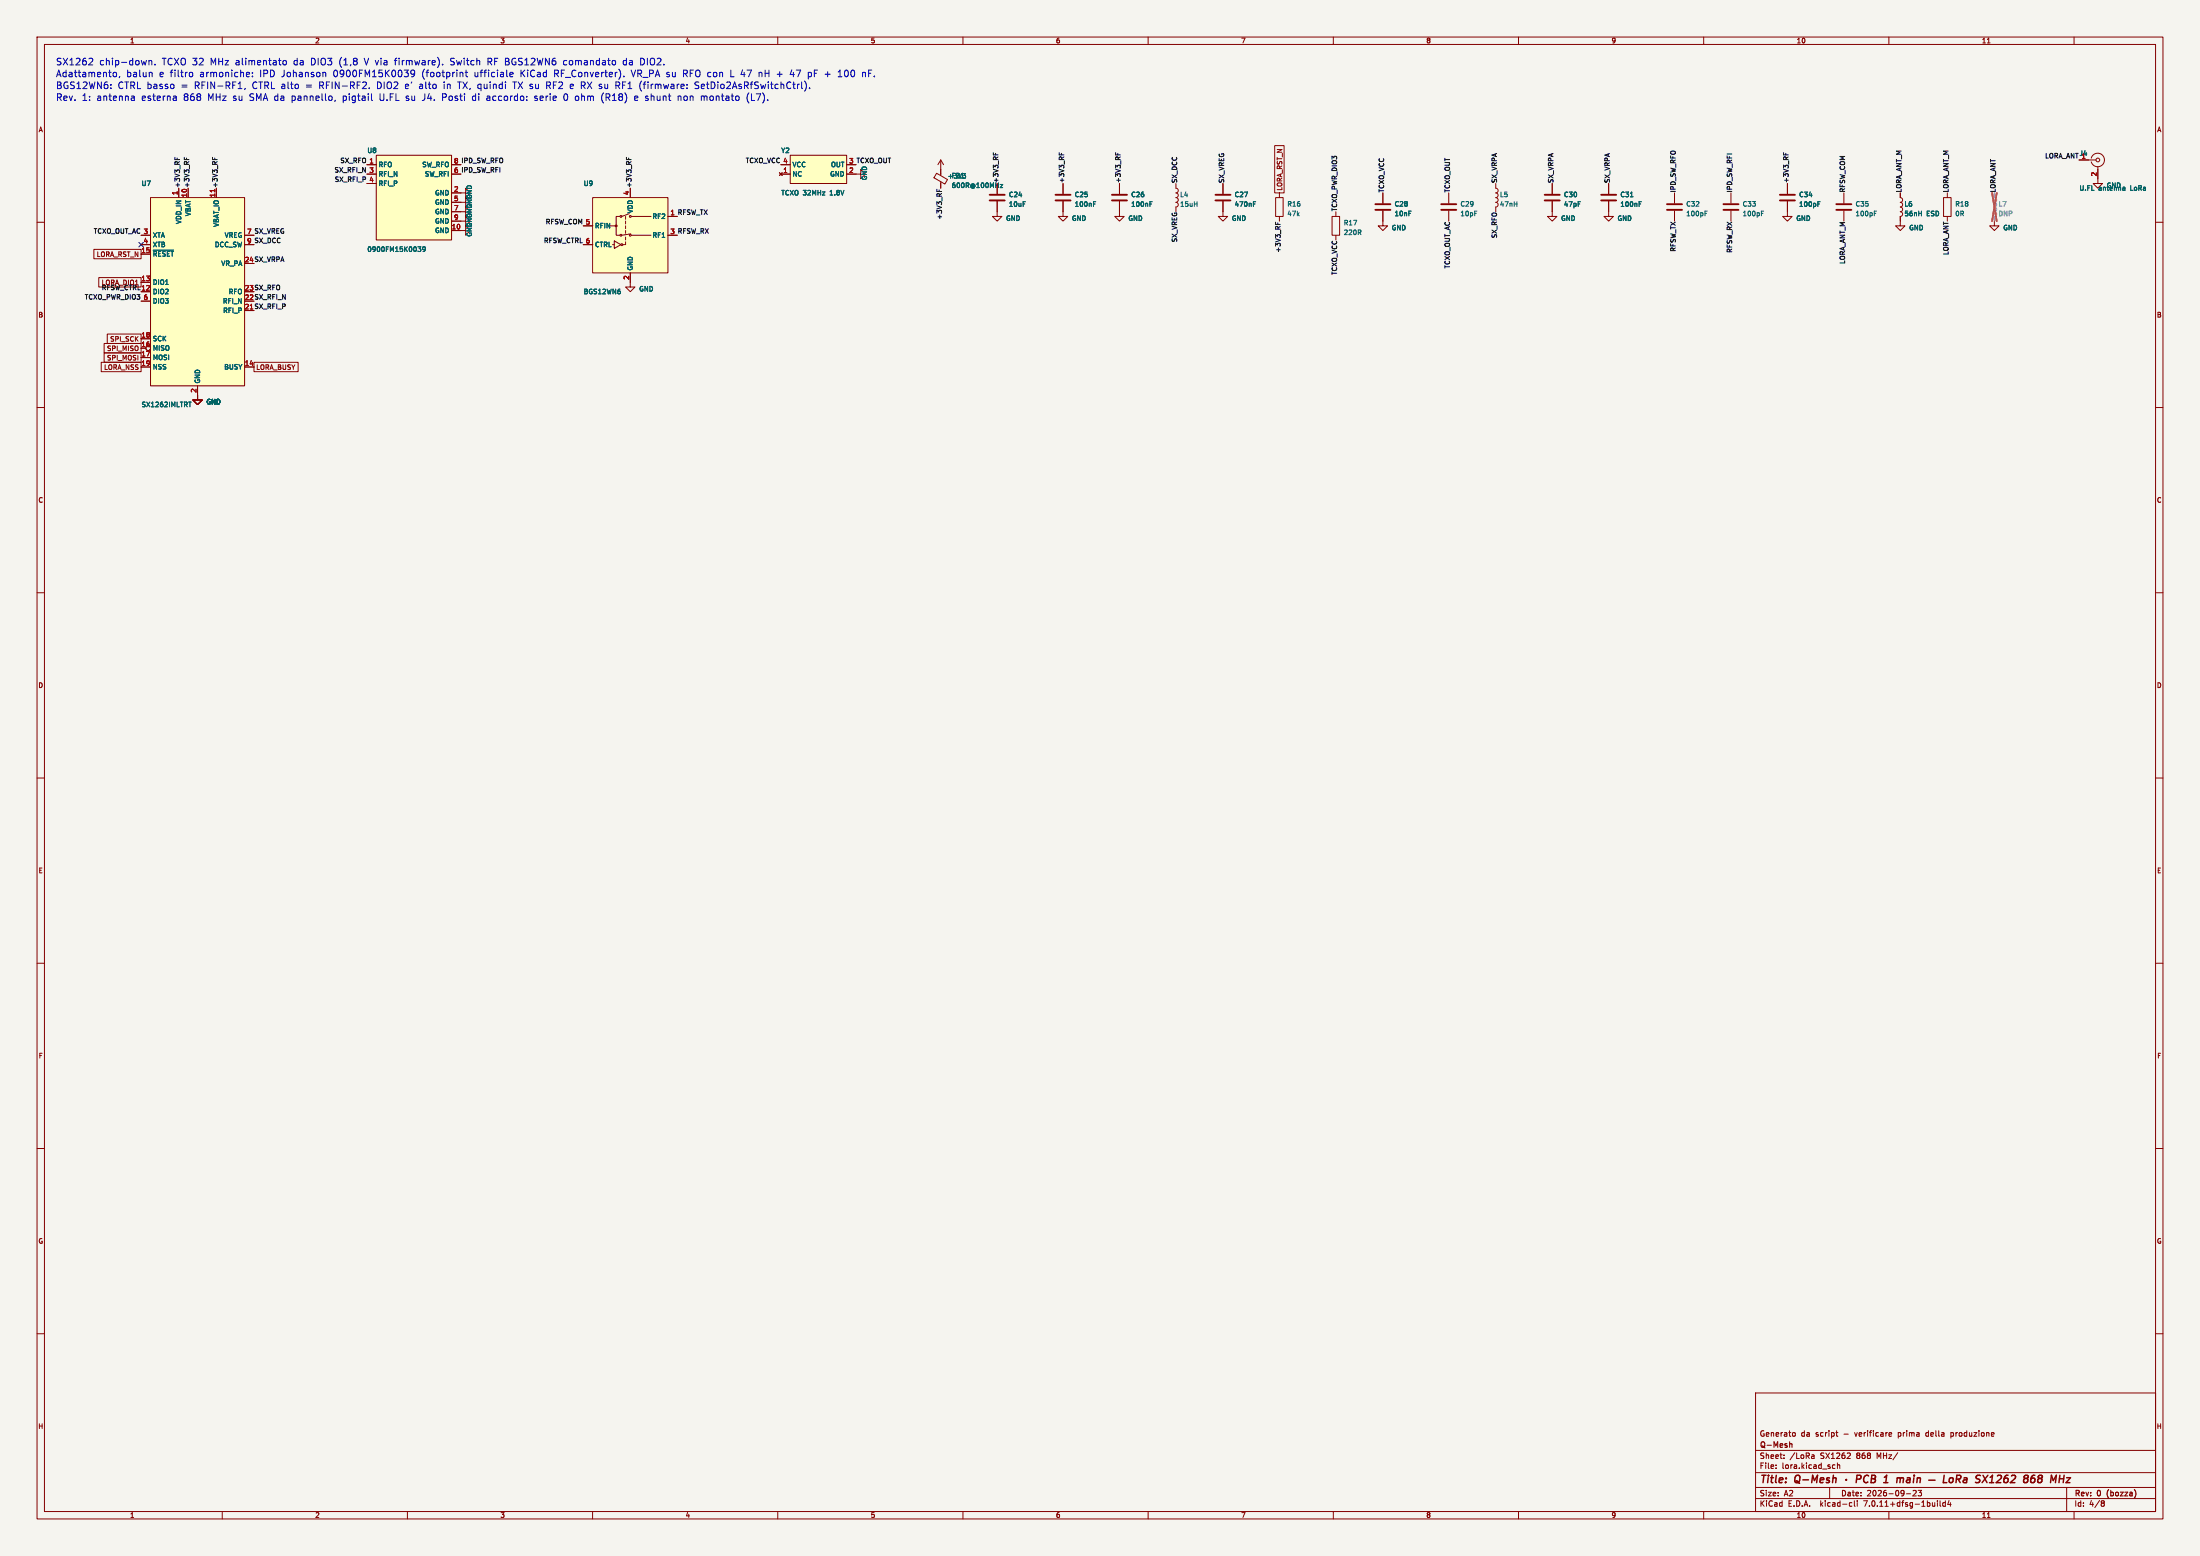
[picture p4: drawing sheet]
<svg xmlns="http://www.w3.org/2000/svg" width="594mm" height="420mm" viewBox="0 0 594 420" stroke-linecap="round" stroke-linejoin="round" font-family="sans-serif">
<path d="M0 0h594v420h-594z" fill="#f5f4ef" stroke="#f5f4ef" stroke-width=".27"/>
<g fill="none" stroke="#840000" stroke-width=".27">
<path d="M10 10h574v400h-574zM12 12h570v396h-570zM60 10v2M110 10v2M160 10v2M210 10v2M260 10v2M310 10v2M360 10v2M410 10v2M460 10v2M510 10v2"/>
<path d="M536.6 11.6h.7M560 10v2M344.2 39.3h2.5v12.8h-2.5zM10 60h2M40.6 53.3h25.4v50.8h-25.4zM48.3 50.8v2.5M50.8 50.8v2.5M58.4 50.8v2.5M99.1 44.5h2.5M99.1 47h2.5M99.1 49.5h2.5M101.6 41.9h20.3v22.9h-20.3z"/>
<path d="M121.9 59.7h3.8v-1.3l1.3 1.3-1.3 1.3v-1.3M121.9 52.1h3.8v-1.3l1.3 1.3-1.3 1.2v-1.2M121.9 57.2h3.8v-1.3l1.3 1.3-1.3 1.2v-1.2M121.9 54.6h3.8v-1.3l1.3 1.3-1.3 1.3v-1.3M121.9 44.5h2.6M121.9 47h2.6M160 53.3h20.3v20.4h-20.3zM167.4 58.4h-1v5.1h1M168.9 58.4v.8M168.9 59.7v.8M169.9 57.7l-2 .7M170.2 50.8v2.5"/>
<path d="M170.4 58.4h5.4M180.3 58.4h2.6M210.4 46.6l.8 .8M210.8 44.5h2.6M210.8 47h2.6M211.2 46.6l-.8 .8M213.4 41.9h15.2v7.6h-15.2zM228.6 47h3.8v-1.3l1.3 1.3-1.3 1.3v-1.3M228.6 44.5h2.5M252.9 46.8l2.9 1.7-.7 1.2-2.9-1.7zM254 43.2l-.8 1.3M254 43.2v4.2"/>
<path d="M254 49v1.8M254 43.2l.8 1.3M269.2 54.4v4h1.3l-1.3 1.3-1.2-1.3h1.2M269.2 49.5v2.8M287 54.4v4h1.3l-1.3 1.3-1.3-1.3h1.3M287 49.5v2.8M302.3 54.4v4h1.2l-1.2 1.3-1.3-1.3h1.3M302.3 49.5v2.8M317.5 49.5v1.3l.4 .2 .2 .4-.2 .5-.4 .2 .4 .2 .2 .4-.2 .5-.4 .1 .4 .2 .2 .5-.2 .4-.4 .2 .4 .2 .2 .4-.2 .5-.4 .2v1.3M330.2 54.4v4h1.3l-1.3 1.3-1.3-1.3h1.3M330.2 49.5v2.8M344.4 53.3h2.1v5.1h-2.1z"/>
<path d="M345.4 52.1v1.2M345.4 58.4v1.3M359.7 58.4h2v5.1h-2zM360.7 57.2v1.2M373.4 56.9v4.1h1.2l-1.2 1.2-1.3-1.2h1.3M373.4 52.1v2.8M391.2 52.1v2.8M391.2 56.9v2.8M403.9 49.5v1.3l.4 .2 .2 .4-.2 .5-.4 .2 .4 .2 .2 .4-.2 .5-.4 .1 .4 .2 .2 .5-.2 .4-.4 .2 .4 .2 .2 .4-.2 .5-.4 .2v1.3M419.1 54.4v4h1.3l-1.3 1.3-1.3-1.3h1.3M419.1 49.5v2.8M434.3 54.4v4h1.3l-1.3 1.3-1.2-1.3h1.2"/>
<path d="M434.3 49.5v2.8M452.1 52.1v2.8M452.1 56.9v2.8M467.4 52.1v2.8M467.4 56.9v2.8M482.6 54.4v4h1.3l-1.3 1.3-1.3-1.3h1.3M482.6 49.5v2.8M497.8 52.1v2.8M497.8 56.9v2.8M513.1 52.1v1.2l.4 .2 .2 .5-.2 .4-.4 .2 .4 .2 .2 .4-.2 .5-.4 .2 .4 .2 .2 .4-.2 .5-.4 .2 .4 .1 .2 .5-.2 .4-.4 .2v2.6h1.2l-1.2 1.2-1.3-1.2h1.3M524.8 53.3h2v5.1h-2zM525.8 52.1v1.2"/>
<path d="M525.8 58.4v1.3M538.5 59.7v1.3h1.2l-1.2 1.2-1.3-1.2h1.3M561.3 43.2h4.6M564.6 42.7a1.81 1.81 0 0 1 2.8-1 1.81 1.81 0 0 1 0 3 1.81 1.81 0 0 1-2.8-1M566.4 45v4.5h1.3l-1.3 1.3-1.3-1.3h1.3M582 60h2M25.3 67.3h12.8v2.6h-12.8zM26.7 74.9h11.4v2.6h-11.4zM38.1 66h2.5M38.1 63.5h2.5M38.1 78.7h2.5M38.1 76.2h2.5"/>
<path d="M38.1 68.6h2.5M66 66h2.6M66 63.5h2.6M121.9 62.2h3.8v-1.2l1.3 1.2-1.3 1.3v-1.3M157.5 66h2.5M157.5 61h2.5M164.6 61h1.8M165.4 66h.5M165.9 65l1.7 1-1.7 1.1zM168.9 65.3v.7h-.8M168.9 61v.7M168.9 62.2v.8"/>
<path d="M168.9 64v.8M170.2 73.7v3.8h1.2l-1.2 1.2-1.3-1.2h1.3M170.3 63.1l-2.4 .4M170.4 63.5h5.4M180.3 63.5h2.6M360.7 63.5v1.3M27.3 97.8h10.8v2.5h-10.8zM28.1 92.7h10v2.6h-10zM28.1 95.3h10v2.5h-10zM29 90.2h9.1v2.5h-9.1zM38.1 99.1h2.5M38.1 96.5h2.5"/>
<path d="M38.1 91.4h2.5M38.1 81.3h2.5M66 99.1h2.6M68.6 97.8h11.9v2.5h-11.9zM10 110h2M53.3 104.1v3.9h1.3l-1.3 1.2-1.2-1.2h1.2M582 110h2M10 160h2M582 160h2M10 210h2M582 210h2M10 260h2"/>
<path d="M582 260h2M10 310h2M582 310h2M10 360h2M474 376h108v32h-108zM582 360h2M474 397.5h108M474 391.5h108M479.5 396.2v.2M479.5 395.4v.2M481.7 393.5v.2M481.7 392.7v.2"/>
<path d="M484.2 386.7l.5 .3v.5l-.5 .2M489.3 392.7h.4l.1 1M489.8 393.6l-.5 .1M489.8 393l-.5 .1M495 395.4h.5M495.5 396.3l-.5 .1M495.7 386.7h.5M495.9 387.5l.3 .2M496.1 395.5l.6-.1v1M496.1 394.9v1.5M498.7 393.7h.9M499.5 392.3v.5"/>
<path d="M510.1 386.7h.4l.2 .3-.7 .2M510.1 387.6h.6M526.7 386.7v1.5M526.7 387.6l.2 .1M526.9 386.7h-.2M538.3 386.7l.1 .3-.7 .2M60 408v2M110 408v2M160 408v2M210 408v2M260 408v2M310 408v2"/>
<path d="M360 408v2M410 408v2M460 408v2M474 404.5h108M474 401.5h108M494 401.5v3M499.6 405.6h.4M500 406.5l-.4 .1M500.7 405.1v1.3l.2 .2M501.5 405.1v.1M501.5 405.6v1M510 408v2"/>
<path d="M514.7 403.2h1.2M516.5 402.4l.6-.1 .3 .4-.9 1.1h.9M517.9 402.3h.9l-.5 .5 .4 .2v.6l-.2 .2-.6-.2M523.1 405.1v.1M523.1 405.6v1M523.8 405.1v1.3l.2 .2M525.2 405.6h-.4l-.3 .3 .2 .6h.5M525.2 405.1v1.5M526.2 405l-.3 1.1h.9M526.6 405.6v1M536.6 409.6h.7M558 401.5v6.5"/>
<path d="M560 408v2M567.6 405.1l.6 .3-.3 .3M567.6 405.7h.3M567.9 405.7l.3 .6-.6 .3"/>
<circle cx="167.6" cy="58.4" r=".25"/>
<circle cx="170.2" cy="58.4" r=".25"/>
<circle cx="566.4" cy="43.2" r=".51"/>
<circle cx="167.6" cy="63.5" r=".25"/>
<circle cx="167.9" cy="66" r=".25"/>
<circle cx="170.2" cy="63.5" r=".25"/>
<circle cx="40" cy="94" r=".63"/>
</g>
<g fill="none" stroke="#840000" stroke-width=".4">
<path d="M498.5 399.3v.2M501.3 399.2l.9-.1 .3-.2-.1-.5-.2-.2h-.8l-.2 2M504.5 398.4a.96 .96 0 0 0-1.3 .5 .96 .96 0 0 0 .7 1.3l.4-.2M505.3 399.1h.7M505.4 398.2h.7l.3 .4-.4 .5 .3 .2 .1 .5-.5 .4h-.7zM508.8 398.8l.6-.6-.2 2M513.4 398.9l.6 .2-.2 1.1M524.9 398.2l-.2 2h.9M526.4 399.1l.4-.2 .5 .2v.7l-.2 .3-.5 .1-.3-.2zM528.2 399.2l1-.1 .2-.2v-.5l-.3-.2h-.7l-.3 2M528.7 399.2l.6 1M530.3 399h.7v1.2"/>
<path d="M531.1 399.3l-.9 .2-.1 .4 .2 .3 .7-.1M534.7 398.3l-.7-.1-.3 .2-.1 .6 .8 .3 .1 .5-.4 .4-.7-.1M535.4 398.2l1.1 2M536.7 398.2l-1.5 2M537.3 398.8l.7-.6-.3 2M550.6 399.1l-.3-.5 .4-.4h.4l.3 .5-.4 .4M550.6 399.1l-.4 .3v.6a.64 .64 0 0 0 .9 0 .64 .64 0 0 0 .1-.9h-.2M550.6 399.1h.4M558 398.9h1l-1.2 1.3h1.1M508.6 400.2h1.1M537.2 400.2h1.1"/>
</g>
<path d="M483.2 389.8l.6-.1v1" fill="none" stroke="#840000" stroke-width=".3"/>
<g fill="none" stroke="#006464" stroke-width=".27">
<path d="M259.9 46.8h.8l-.4 .5M260.5 47.3l.2 .3-.2 .5M270.1 49.8h.6l-.6 .8h.6M295.2 55.1h.5M295.2 54.4h.6M310.5 55.1h.4M310.5 54.4h.6M338.4 55.1h.4M338.4 54.4h.6M440.2 53.1h.7M442.6 55.1h.4M442.6 54.4h.6"/>
<path d="M460.3 57.6h.5M460.3 57h.6M475.6 57.6h.4M475.6 57h.6M490.8 55.1h.4M490.8 54.4h.6M506.1 57.6h.4M506.1 57h.6M573.3 50.5l.4 .2v.7M573.7 51.3l-.4 .1M573.7 50.8l-.4 .1M41.4 67.5h5.5"/>
<path d="M112.8 66.6h.8l-.4 .5 .4 .1v.4l-.6 .3M114.8 67.2l-.2 .2-.4-.1v-.6l.4-.1 .2 .3v.7l-.6 .3M50.9 108.5h.7"/>
</g>
<g fill="#ffffc2" stroke="#ffffc2" stroke-width=".27">
<path d="M101.6 41.9h20.3v22.9h-20.3z"/>
<path d="M160 53.3h20.3v20.4h-20.3z"/>
<path d="M213.4 41.9h15.2v7.6h-15.2z"/>
<path d="M40.6 53.3h25.4v50.8h-25.4z"/>
</g>
<g fill="none" stroke="#840000" stroke-width=".51">
<path d="M267.2 54.1h4.1M267.2 52.6h4.1M285 54.1h4.1M285 52.6h4.1M300.2 54.1h4.1M300.2 52.6h4.1M328.2 54.1h4M328.2 52.6h4M371.3 56.6h4.1M371.3 55.1h4.1M389.1 56.6h4.1M389.1 55.1h4.1"/>
<path d="M417.1 54.1h4M417.1 52.6h4M432.3 54.1h4.1M432.3 52.6h4.1M450.1 56.6h4.1M450.1 55.1h4.1M465.3 56.6h4.1M465.3 55.1h4.1M480.6 54.1h4M480.6 52.6h4M495.8 56.6h4.1M495.8 55.1h4.1"/>
</g>
<circle cx="166.4" cy="61" r=".25" fill="#840000" stroke="#840000" stroke-width=".27"/>
<path d="M538.5 52.1v1.2l.4 .2 .2 .5-.2 .4-.4 .2 .4 .2 .2 .4-.2 .5-.4 .2 .4 .2 .2 .4-.2 .5-.4 .2 .4 .1 .2 .5-.2 .4-.4 .2v1.3" fill="none" stroke="#9c9b98" stroke-width=".27"/>
<path d="M537.9 52.1l1.2 7.6M539.1 52.1l-1.2 7.6" fill="none" stroke="#eb3a3d" stroke-width=".46"/>
<path d="M58 51.1v.7" fill="none" stroke="#a90000" stroke-width=".27"/>
<g fill="none" stroke="#0f0f0f" stroke-width=".27">
<path d="M47.2 42.5v.6M47.8 42.7v.4M49.8 42.5v.6M50.4 42.7v.4M57.4 42.5v.6M58 42.7v.4M169.1 42.5v.6M169.7 42.7v.4M253 51.1v.6M253.6 51.3v.4M268.2 41.2v.6M268.8 41.4v.4"/>
<path d="M286 41.2v.6M286.6 41.4v.4M301.2 41.2v.6M301.8 41.4v.4M344.4 60v.6M481.6 41.2v.6M482.2 41.4v.4M345 60.2v.4"/>
</g>
<g fill="none" stroke="#0000c2" stroke-width=".27">
<path d="M24.3 15.7l.6 .1 .1 .4-1.1 1.3h1.1M30.5 19.9l.4-.4 .4 .1 .2 .3-.2 .7-.4 .1-.4-.3M40.2 16.3v1.2M40.2 16.5l.3-.2 .4 .1 .1 1.1M40.8 19.5l.3 .3v.9M41.8 17.4v.1M51.4 19.5l.5 .1 .1 .3v.7l-.6 .1M66.8 19.5l.5 .1 .1 .3-.9 .2M68.2 19.6v.2M76.5 16.5l.2-.2 .5 .2 .1 .7-.1 .2-.5 .1-.2-.1zM87.7 19.5l.3 .3v.9M111 19.1l-.1 .6 .2 .2 .5 .1 .4-.3"/>
<path d="M111.9 19.1l.1 .2a1.2 1.2 0 0 1-.6 1.4h-.3M119.5 17.4v.1M125.6 19.5h.7M125.8 18.9v1.6l.5 .2M131.8 16.7h.6M132.4 15.7h-.6v1.8M137.8 19.6l.5-.1 .2 .4-.8 .2M152.5 16.3l-.3 .4v.5l.3 .3M168.6 16.3l-.3 .4v.5l.3 .3M170.4 18.9l.6 1.8M173.7 15.8l-.7-.1v1.8l.7-.1M184.6 19.9h.6"/>
<path d="M185.2 18.9h-.6v1.8M197.3 18.9v1.8h.9M205 19.5v1.2M205.5 19.5l-.5 .2M213.8 18.8l-.4 1.3h1.1M218.4 19.5l.5 .1 .2 .3M226.5 19.3l.3-.4v1.8M233 19.6h.6l.1 1.1M29.9 23.7v.2M29.9 22.8v.2M32.3 20.6l-.1 .4M35.7 25.9l.5 .1 .1 1.1"/>
<path d="M36.3 27l-.6 .1M36.3 26.3l-.6 .1M47.3 25.9l.3 .3v.9M47.6 27l-.2 .1M47.6 26.3l-.2 .1M66.2 23.8l-.2 .4M67.3 20.6l-.5 .1M68.2 20.6v.1M90.5 27l-.1 .4M99.7 23.7v.2M100.3 26.9l.3 .2M114 27.1h.2"/>
<path d="M119.5 26.3h.7M120.2 25.3h-.7v1.8M127.9 25.9l-.3 .4v.5l.3 .3M132 25.9l-.5 .1M132.1 26.4h-.4l-.3 .3 .1 .3 .6 .1M137.8 20.6h.6M138.4 22.1h1.1M144.4 27l.5 .1M144.9 25.9l-.5 .3v.2l.5 .1M147.6 23.1h.7M148 23.1l.6 .8M148.3 22.1h-.7v1.8"/>
<path d="M152.8 25.3a.96 .96 0 0 0-.6 .9 .96 .96 0 0 0 .6 .9M154.2 23.9h.4M154.2 22.7h.4M154.8 23.1l-.8 .2M155.7 25.9l.4 .1M156.1 27l-.4 .1M163 25.1a2.06 2.06 0 0 0 0 2.7M166.7 23.1l.6 .8M167.2 23l-.9 .1M168.4 20.6v.1M172.2 26.2l-.2-.3h-.4l-.2 .3v.8h.7M172.2 26.3l-.8 .2"/>
<path d="M172.9 24.1l.3 .5M173.2 22l-.3 .4M183.1 26.1l.3-.2 .4 .1 .1 1.1M183.1 25.9v1.2M188.7 22.2l-.7-.1-.4 .4 .2 .4 .8 .3v.5l-.3 .2-.7-.1M189.6 25.9l.5 .3M190.1 26.2v.9M190.6 25.9l-.5 .3M202 25.4a2.09 2.09 0 0 0 .2 2.4M209.8 20h1.4M217.2 21.9a2.06 2.06 0 0 1 0 2.7M218.6 23.7v.2"/>
<path d="M219.1 20.4l-.3 .3h-.4M226.3 20.7h1"/>
</g>
<path d="M37.5 65.4l1.2 1.2M38.7 65.4l-1.2 1.2" fill="none" stroke="#000084" stroke-width=".27"/>
<g font-size="2.8" fill="#840000">
<text x="475" y="400.9">Title:</text>
<text x="484.7" y="400.9">Q-Mesh</text>
<text x="511.2" y="400.9">1</text>
<text x="515.4" y="400.9">main</text>
<text x="539.1" y="400.9">SX1262</text>
<text x="552.9" y="400.9">868</text>
</g>
<g font-size="2.5" fill="#0000c2">
<text x="15" y="17.7">SX1262</text>
<text x="26.8" y="17.7">chip-down.</text>
<text x="43.7" y="17.7">TCXO 32</text>
<text x="56.9" y="17.7">MHz alimentato</text>
<text x="79.5" y="17.7">da</text>
<text x="84.3" y="17.7">DIO3</text>
<text x="92" y="17.7">(1,8</text>
<text x="98.9" y="17.7">V via</text>
<text x="107.3" y="17.7">firmware).</text>
<text x="122.4" y="17.7">Switch</text>
<text x="132.5" y="17.7">RF BGS12WN6</text>
<text x="153.2" y="17.7">comandato</text>
<text x="169.4" y="17.7">da</text>
<text x="174.1" y="17.7">DIO2.</text>
<text x="15" y="20.9">Adattamento,</text>
<text x="34" y="20.9">balun</text>
<text x="43" y="20.9">e filtro</text>
<text x="54" y="20.9">armoniche:</text>
<text x="70.3" y="20.9">IPD Johanson</text>
<text x="90.3" y="20.9">0900FM15K0039</text>
<text x="114.3" y="20.9">(footprint</text>
<text x="128.6" y="20.9">ufficiale</text>
<text x="141.1" y="20.9">KiCad</text>
<text x="150.3" y="20.9">RF_Converter).</text>
<text x="171.3" y="20.9">VR_PA su</text>
<text x="185.4" y="20.9">RFO con</text>
<text x="198.4" y="20.9">L 47</text>
<text x="206.2" y="20.9">nH</text>
<text x="211.2" y="20.9">+</text>
<text x="214.9" y="20.9">47</text>
<text x="219.8" y="20.9">pF +</text>
<text x="228.1" y="20.9">100</text>
<text x="234.7" y="20.9">nF.</text>
<text x="15" y="24.2">BGS12WN6:</text>
<text x="15" y="27.4">Rev.</text>
<text x="22" y="27.4">1:</text>
<text x="26.1" y="27.4">antenna</text>
<text x="31.7" y="24.2">CTRL basso</text>
<text x="38.3" y="27.4">esterna</text>
<text x="48.9" y="24.2">=</text>
<text x="49.7" y="27.4">868</text>
<text x="52.6" y="24.2">RFIN-RF1,</text>
<text x="56.3" y="27.4">MHz su</text>
<text x="67.7" y="27.4">SMA da</text>
<text x="68.3" y="24.2">CTRL alto</text>
<text x="79.2" y="27.4">pannello,</text>
<text x="82.9" y="24.2">=</text>
<text x="86.6" y="24.2">RFIN-RF2.</text>
<text x="93.1" y="27.4">pigtail</text>
<text x="102.3" y="24.2">DIO2</text>
<text x="103.2" y="27.4">U.FL</text>
<text x="110" y="24.2">e'</text>
<text x="110.4" y="27.4">su</text>
<text x="113.9" y="24.2">alto</text>
<text x="114.9" y="27.4">J4.</text>
<text x="120.3" y="27.4">Posti</text>
<text x="120.6" y="24.2">in</text>
<text x="124.5" y="24.2">TX, quindi</text>
<text x="128.6" y="27.4">di</text>
<text x="132.5" y="27.4">accordo:</text>
<text x="139.6" y="24.2">TX su</text>
<text x="145.6" y="27.4">serie</text>
<text x="148.7" y="24.2">RF2</text>
<text x="153.5" y="27.4">0</text>
<text x="155.3" y="24.2">e RX su</text>
<text x="156.7" y="27.4">ohm</text>
<text x="163.9" y="27.4">(R18)</text>
<text x="167.8" y="24.2">RF1</text>
<text x="173" y="27.4">e shunt</text>
<text x="174.3" y="24.2">(firmware:</text>
<text x="184.8" y="27.4">non</text>
<text x="189.4" y="24.2">SetDio2AsRfSwitchCtrl).</text>
<text x="191.2" y="27.4">montato</text>
<text x="203.6" y="27.4">(L7).</text>
</g>
<g font-size="2.1" fill="#840000">
<text x="475" y="388">Generato</text>
<text x="486.2" y="388">da</text>
<text x="490.2" y="388">script</text>
<text x="497.9" y="388">-</text>
<text x="501.1" y="388">verificare</text>
<text x="512.9" y="388">prima</text>
<text x="520.5" y="388">della</text>
<text x="527.4" y="388">produzione</text>
<text x="475" y="394">Sheet:</text>
<text x="475" y="391.2">Q-Mesh</text>
<text x="483.2" y="394">/LoRa</text>
<text x="491.5" y="394">SX1262</text>
<text x="501.4" y="394">868</text>
<text x="507" y="394">MHz/</text>
<text x="475" y="396.7">File:</text>
<text x="481.1" y="396.7">lora.kicad_sch</text>
<text x="475" y="406.9">KiCad</text>
<text x="475" y="404.1">Size:</text>
<text x="481.7" y="404.1">A2</text>
<text x="482.7" y="406.9">E.D.A.</text>
<text x="491.6" y="406.9">kicad-cli</text>
<text x="497" y="404.1">Date:</text>
<text x="503.5" y="406.9">7.0.11+dfsg-1build4</text>
<text x="504" y="404.1">2026-09-23</text>
<text x="560" y="404.3">Rev:</text>
<text x="560" y="406.9">Id:</text>
<text x="564.1" y="406.9">4/8</text>
<text x="566.4" y="404.3">0</text>
<text x="569.6" y="404.3">(bozza)</text>
</g>
<g font-size="1.8" fill="#840000">
<text x="35" y="11.9">1</text>
<text x="85" y="11.9">2</text>
<text x="135" y="11.9">3</text>
<text x="185" y="11.9">4</text>
<text x="235" y="11.9">5</text>
<text x="285" y="11.9">6</text>
<text x="335" y="11.9">7</text>
<text x="385" y="11.9">8</text>
<text x="435" y="11.9">9</text>
<text x="485" y="11.9">10</text>
<text x="535" y="11.9">11</text>
<text x="10.3" y="35.9">A</text>
<text x="582.3" y="35.9">A</text>
<text x="346.4" y="51.6" transform="rotate(-90 346.4 51.6)">LORA_RST_N</text>
<text x="26" y="69.5">LORA_RST_N</text>
<text x="66" y="70.9">24 SX_VRPA</text>
<text x="66" y="81">22 SX_RFI_N</text>
<text x="66" y="78.5">23 SX_RFO</text>
<text x="10.3" y="85.9">B</text>
<text x="582.3" y="85.9">B</text>
<text x="28.8" y="94.9">SPI_MISO</text>
<text x="29.6" y="92.4">SPI_SCK</text>
<text x="28" y="100">LORA_NSS</text>
<text x="28.8" y="97.5">SPI_MOSI</text>
<text x="69.1" y="100">LORA_BUSY</text>
<text x="10.3" y="135.9">C</text>
<text x="582.3" y="135.9">C</text>
<text x="10.3" y="185.9">D</text>
<text x="582.3" y="185.9">D</text>
<text x="10.3" y="235.9">E</text>
<text x="582.3" y="235.9">E</text>
<text x="10.3" y="285.9">F</text>
<text x="582.3" y="285.9">F</text>
<text x="10.3" y="335.9">G</text>
<text x="582.3" y="335.9">G</text>
<text x="10.2" y="385.9">H</text>
<text x="582.2" y="385.9">H</text>
<text x="35" y="409.9">1</text>
<text x="85" y="409.9">2</text>
<text x="135" y="409.9">3</text>
<text x="185" y="409.9">4</text>
<text x="235" y="409.9">5</text>
<text x="285" y="409.9">6</text>
<text x="335" y="409.9">7</text>
<text x="385" y="409.9">8</text>
<text x="435" y="409.9">9</text>
<text x="485" y="409.9">10</text>
<text x="535" y="409.9">11</text>
</g>
<g font-size="1.8" fill="#006464">
<text x="99.1" y="41.5">U8</text>
<text x="210.8" y="41.5">Y2</text>
<text x="102.1" y="45.3">RFO</text>
<text x="102.1" y="47.9">RFI_N</text>
<text x="113.9" y="45.3">SW_RFO</text>
<text x="114.6" y="47.9">SW_RFI</text>
<text x="213.9" y="47.9">NC</text>
<text x="213.9" y="45.3">VCC</text>
<text x="224" y="47.9">GND</text>
<text x="224.3" y="45.3">OUT</text>
<text x="561.4" y="42.3">J4</text>
<text x="38.1" y="50.4">U7</text>
<text x="102.1" y="50.4">RFI_P</text>
<text x="117.3" y="52.9">GND</text>
<text x="127.6" y="53.9" transform="rotate(-90 127.6 53.9)">GND</text>
<text x="157.5" y="50.4">U9</text>
<text x="210.8" y="52.9">TCXO 32MHz</text>
<text x="224.2" y="52.9">1.8V</text>
<text x="234.3" y="48.8" transform="rotate(-90 234.3 48.8)">GND</text>
<text x="255.8" y="48.4">+3V3</text>
<text x="256.8" y="48.3">FB1</text>
<text x="256.8" y="50.9">600R@100MHz</text>
<text x="269.8" y="49.5" transform="rotate(-90 269.8 49.5)">+3V3_RF</text>
<text x="272.3" y="53.4">C24</text>
<text x="290.1" y="53.4">C25</text>
<text x="305.3" y="53.4">C26</text>
<text x="318.5" y="53.4">L4</text>
<text x="333.2" y="53.4">C27</text>
<text x="404.9" y="53.4">L5</text>
<text x="422.1" y="53.4">C30</text>
<text x="437.4" y="53.4">C31</text>
<text x="485.6" y="53.4">C34</text>
<text x="561.4" y="51.7">U.FL</text>
<text x="566.6" y="51.7">antenna</text>
<text x="568.7" y="50.9">GND</text>
<text x="575.3" y="51.7">LoRa</text>
<text x="51.7" y="58.5" transform="rotate(-90 51.7 58.5)">VBAT</text>
<text x="117.3" y="55.5">GND</text>
<text x="117.3" y="58">GND</text>
<text x="171" y="57.7" transform="rotate(-90 171 57.7)">VDD</text>
<text x="176.1" y="59.3">RF2</text>
<text x="271.5" y="59.8">GND</text>
<text x="272.3" y="56">10uF</text>
<text x="289.3" y="59.8">GND</text>
<text x="290.1" y="56">100nF</text>
<text x="304.5" y="59.8">GND</text>
<text x="305.3" y="56">100nF</text>
<text x="318.5" y="56">15uH</text>
<text x="332.5" y="59.8">GND</text>
<text x="333.2" y="56">470nF</text>
<text x="347.5" y="55.9">R16</text>
<text x="347.5" y="58.5">47k</text>
<text x="376.4" y="55.9">C28</text>
<text x="376.4" y="58.5">10nF</text>
<text x="394.2" y="55.9">C29</text>
<text x="394.2" y="58.5">10pF</text>
<text x="404.9" y="56">47nH</text>
<text x="421.4" y="59.8">GND</text>
<text x="422.1" y="56">47pF</text>
<text x="436.6" y="59.8">GND</text>
<text x="437.4" y="56">100nF</text>
<text x="455.2" y="55.9">C32</text>
<text x="455.2" y="58.5">100pF</text>
<text x="470.4" y="55.9">C33</text>
<text x="470.4" y="58.5">100pF</text>
<text x="484.9" y="59.8">GND</text>
<text x="485.6" y="56">100pF</text>
<text x="500.9" y="55.9">C35</text>
<text x="500.9" y="58.5">100pF</text>
<text x="514.1" y="55.9">L6</text>
<text x="514.1" y="58.5">56nH</text>
<text x="520.2" y="58.5">ESD</text>
<text x="527.8" y="55.9">R18</text>
<text x="527.8" y="58.5">0R</text>
<text x="41.1" y="64.4">XTA</text>
<text x="49.1" y="60.6" transform="rotate(-90 49.1 60.6)">VDD_IN</text>
<text x="59.3" y="61.4" transform="rotate(-90 59.3 61.4)">VBAT_IO</text>
<text x="60.6" y="64.4">VREG</text>
<text x="117.3" y="63.1">GND</text>
<text x="117.3" y="60.6">GND</text>
<text x="127.6" y="64" transform="rotate(-90 127.6 64)">GND</text>
<text x="127.6" y="61.5" transform="rotate(-90 127.6 61.5)">GND GND</text>
<text x="160.5" y="61.8">RFIN</text>
<text x="176.1" y="64.4">RF1</text>
<text x="362.7" y="61">R17</text>
<text x="362.7" y="63.6">220R</text>
<text x="375.7" y="62.4">GND</text>
<text x="515.4" y="62.4">GND</text>
<text x="540.8" y="62.4">GND</text>
<text x="41.1" y="69.4">~{RESET}</text>
<text x="41.1" y="66.9">XTB</text>
<text x="57.9" y="66.9">DCC_SW</text>
<text x="59.6" y="72">VR_PA</text>
<text x="99.1" y="68.2">0900FM15K0039</text>
<text x="160.5" y="66.9">CTRL</text>
<text x="41.1" y="77.1">DIO1</text>
<text x="171" y="73.2" transform="rotate(-90 171 73.2)">GND</text>
<text x="41.1" y="79.6">DIO2</text>
<text x="41.1" y="82.1">DIO3</text>
<text x="60.1" y="82.1">RFI_N</text>
<text x="61.6" y="79.6">RFO</text>
<text x="157.5" y="79.6">BGS12WN6</text>
<text x="172.5" y="78.9">GND</text>
<text x="60.1" y="84.7">RFI_P</text>
<text x="41.1" y="94.8">MISO</text>
<text x="41.1" y="92.3">SCK</text>
<text x="41.1" y="97.4">MOSI</text>
<text x="41.1" y="99.9">NSS</text>
<text x="60.4" y="99.9">BUSY</text>
<text x="54.2" y="103.6" transform="rotate(-90 54.2 103.6)">GND</text>
<text x="38.1" y="110.1">SX1262IMLTRT</text>
<text x="55.6" y="109.3">GND</text>
</g>
<g font-size="1.8" fill="#0f0f0f">
<text x="90.2" y="46.6">SX_RFI_N 3</text>
<text x="91.8" y="44.1">SX_RFO 1</text>
<text x="122.5" y="46.7">6 IPD_SW_RFI</text>
<text x="122.5" y="44.2">8 IPD_SW_RFO</text>
<text x="201.2" y="44.1">TCXO_VCC 4</text>
<text x="229.2" y="44.2">3 TCXO_OUT</text>
<text x="552.1" y="42.8">LORA_ANT 1</text>
<text x="48.8" y="50.8" transform="rotate(-90 48.8 50.8)">+3V3_RF</text>
<text x="51.3" y="50.8" transform="rotate(-90 51.3 50.8)">+3V3_RF</text>
<text x="58.9" y="50.8" transform="rotate(-90 58.9 50.8)">+3V3_RF</text>
<text x="90.3" y="49.2">SX_RFI_P 4</text>
<text x="170.7" y="50.8" transform="rotate(-90 170.7 50.8)">+3V3_RF</text>
<text x="287.5" y="49.5" transform="rotate(-90 287.5 49.5)">+3V3_RF</text>
<text x="302.8" y="49.5" transform="rotate(-90 302.8 49.5)">+3V3_RF</text>
<text x="318" y="49.5" transform="rotate(-90 318 49.5)">SX_DCC</text>
<text x="330.7" y="49.5" transform="rotate(-90 330.7 49.5)">SX_VREG</text>
<text x="373.9" y="52.1" transform="rotate(-90 373.9 52.1)">TCXO_VCC</text>
<text x="391.7" y="52.1" transform="rotate(-90 391.7 52.1)">TCXO_OUT</text>
<text x="404.4" y="49.5" transform="rotate(-90 404.4 49.5)">SX_VRPA</text>
<text x="419.6" y="49.5" transform="rotate(-90 419.6 49.5)">SX_VRPA</text>
<text x="434.9" y="49.5" transform="rotate(-90 434.9 49.5)">SX_VRPA</text>
<text x="452.6" y="52.1" transform="rotate(-90 452.6 52.1)">IPD_SW_RFO</text>
<text x="467.9" y="52.1" transform="rotate(-90 467.9 52.1)">IPD_SW_RFI</text>
<text x="483.1" y="49.5" transform="rotate(-90 483.1 49.5)">+3V3_RF</text>
<text x="498.4" y="52.1" transform="rotate(-90 498.4 52.1)">RFSW_COM</text>
<text x="513.6" y="52.1" transform="rotate(-90 513.6 52.1)">LORA_ANT_M</text>
<text x="526.3" y="52.1" transform="rotate(-90 526.3 52.1)">LORA_ANT_M</text>
<text x="539" y="52.1" transform="rotate(-90 539 52.1)">LORA_ANT</text>
<text x="180.9" y="58.2">1 RFSW_TX</text>
<text x="254.5" y="59.4" transform="rotate(-90 254.5 59.4)">+3V3_RF</text>
<text x="361.2" y="57.1" transform="rotate(-90 361.2 57.1)">TCXO_PWR_DIO3</text>
<text x="25.2" y="63.1">TCXO_OUT_AC 3</text>
<text x="66.6" y="63.2">7 SX_VREG</text>
<text x="66.6" y="65.8">9 SX_DCC</text>
<text x="146.8" y="65.7">RFSW_CTRL 6</text>
<text x="147.2" y="60.6">RFSW_COM 5</text>
<text x="180.9" y="63.2">3 RFSW_RX</text>
<text x="318" y="65.5" transform="rotate(-90 318 65.5)">SX_VREG</text>
<text x="404.4" y="64.4" transform="rotate(-90 404.4 64.4)">SX_RFO</text>
<text x="346" y="68.3" transform="rotate(-90 346 68.3)">+3V3_RF</text>
<text x="452.6" y="68.1" transform="rotate(-90 452.6 68.1)">RFSW_TX</text>
<text x="467.9" y="68.4" transform="rotate(-90 467.9 68.4)">RFSW_RX</text>
<text x="498.4" y="71.4" transform="rotate(-90 498.4 71.4)">LORA_ANT_M</text>
<text x="526.3" y="69" transform="rotate(-90 526.3 69)">LORA_ANT</text>
<text x="27.3" y="77.2">LORA_DIO1</text>
<text x="361.2" y="74.3" transform="rotate(-90 361.2 74.3)">TCXO_VCC</text>
<text x="391.7" y="72.6" transform="rotate(-90 391.7 72.6)">TCXO_OUT_AC</text>
<text x="22.8" y="80.9">TCXO_PWR_DIO3</text>
<text x="27.4" y="78.4">RFSW_CTRL12</text>
</g>
<g font-size="1.8" fill="#a90000">
<text x="99.6" y="44.2">1</text>
<text x="99.6" y="46.7">3</text>
<text x="122.5" y="46.7">6</text>
<text x="122.5" y="44.2">8</text>
<text x="211.4" y="46.7">1</text>
<text x="211.4" y="44.2">4</text>
<text x="229.2" y="46.7">2</text>
<text x="229.2" y="44.2">3</text>
<text x="561.9" y="42.9">1</text>
<text x="566.2" y="47.7" transform="rotate(-90 566.2 47.7)">2</text>
<text x="48" y="52.8" transform="rotate(-90 48 52.8)">1</text>
<text x="50.5" y="53.4" transform="rotate(-90 50.5 53.4)">10</text>
<text x="58.2" y="53.4" transform="rotate(-90 58.2 53.4)">11</text>
<text x="99.6" y="49.3">4</text>
<text x="122.5" y="51.8">2</text>
<text x="169.9" y="52.8" transform="rotate(-90 169.9 52.8)">4</text>
<text x="122.5" y="54.4">5</text>
<text x="122.5" y="56.9">7</text>
<text x="122.5" y="59.4">9</text>
<text x="180.9" y="58.2">1</text>
<text x="38.7" y="65.8">4</text>
<text x="38.7" y="63.2">3</text>
<text x="66.6" y="63.2">7</text>
<text x="66.6" y="65.8">9</text>
<text x="121.9" y="62">10</text>
<text x="158" y="60.7">5</text>
<text x="158" y="65.8">6</text>
<text x="180.9" y="63.2">3</text>
<text x="38.1" y="68.3">15</text>
<text x="66" y="70.9">24</text>
<text x="38.1" y="75.9">13</text>
<text x="169.9" y="75.6" transform="rotate(-90 169.9 75.6)">2</text>
<text x="38.1" y="78.5">12</text>
<text x="38.7" y="81">6</text>
<text x="66" y="83.6">21 SX_RFI_P</text>
<text x="66" y="83.6">21</text>
<text x="66" y="81">22</text>
<text x="66" y="78.5">23</text>
<text x="38.1" y="93.7">16</text>
<text x="38.1" y="91.2">18</text>
<text x="38.1" y="96.3">17</text>
<text x="38.1" y="98.8">19</text>
<text x="66" y="98.8">14</text>
<text x="53.1" y="106.1" transform="rotate(-90 53.1 106.1)">2</text>
</g>
<g font-size="1.8" fill="#939391">
<text x="539.5" y="55.9">L7</text>
<text x="539.5" y="58.5">DNP</text>
</g>
</svg>
